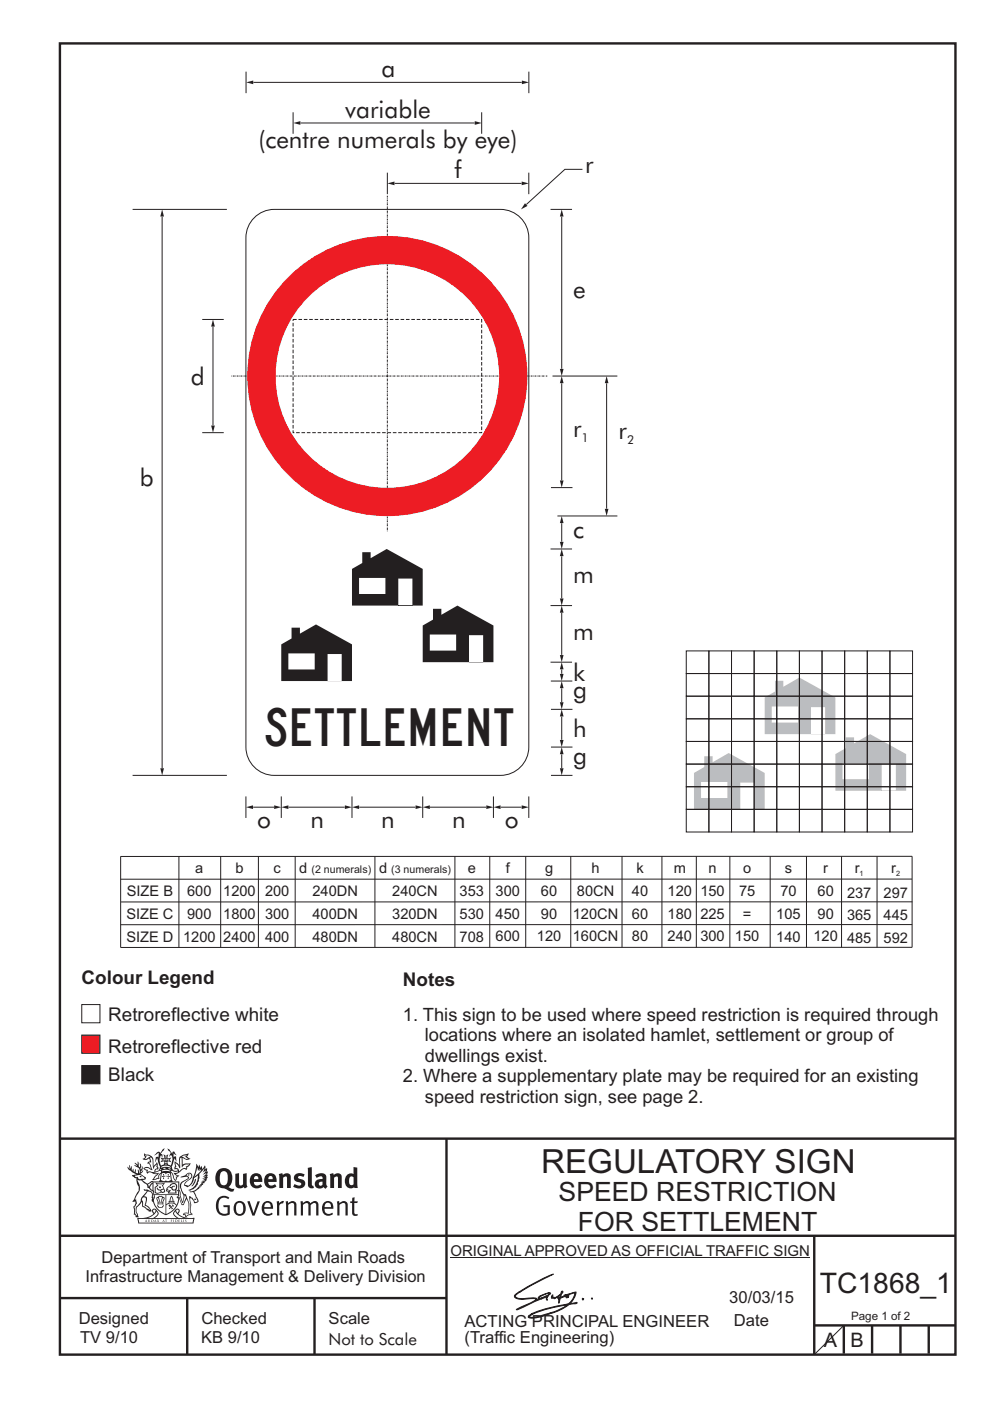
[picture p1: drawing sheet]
<svg xmlns="http://www.w3.org/2000/svg" width="210mm" height="297mm" viewBox="0 0 210 297" stroke-linecap="round" stroke-linejoin="round" font-family="sans-serif">
<g fill="none" stroke="#231f20" stroke-width=".51">
<path d="M12.7 9.2h190v278h-190zM12.7 241.4h190M94.7 241.4v45.8M12.7 262h190M12.7 275.2h82M39.7 275.2v12M66.7 275.2v12M172.7 262.2v25M172.7 281h30M179 281v6M185 281v6M191 281v6"/>
<path d="M197 281v6"/>
</g>
<path d="M95.5 266.7h76.3" fill="none" stroke="#231f20" stroke-width=".21"/>
<path d="M17.3 219.5h3.9v3.8h-3.9z" fill-rule="evenodd" fill="#ed1c24" stroke="#231f20" stroke-width=".21"/>
<path d="M17.3 225.9h3.9v3.9h-3.9z" fill-rule="evenodd" fill="#231f20" stroke="#231f20" stroke-width=".21"/>
<path d="M17.3 213h3.9v3.9h-3.9z" fill-rule="evenodd" fill="#fff" stroke="#231f20" stroke-width=".21"/>
<path d="M53.9 46.2a6 6 0 0 1 4.3-1.8h48a6 6 0 0 1 6 6v108a6 6 0 0 1-6 6h-48a6 6 0 0 1-6-6v-108a6 6 0 0 1 1.7-4.2z" fill="none" stroke="#231f20" stroke-width=".21"/>
<g fill="#231f20">
<path d="M61.8 133.1h1.8v1.3l3.4-2 7.7 4.2v7.8h-15v-7.8l2.1-1.2zM69.5 138.7h3v5.7h-3zM61.2 138.5h5.6v3.4h-5.6z" fill-rule="evenodd"/>
<path d="M76.8 117.1h1.8v1.3l3.4-2 7.7 4.2v7.8h-15v-7.8l2.1-1.2zM84.5 122.7h3v5.7h-3zM76.2 122.5h5.5v3.4h-5.5z" fill-rule="evenodd"/>
<path d="M91.8 129.1h1.8v1.3l3.4-2 7.7 4.2v7.8h-15v-7.8l2.1-1.2zM99.5 134.7h3v5.7h-3zM91.2 134.5h5.6v3.4h-5.6z" fill-rule="evenodd"/>
</g>
<path d="M123.5 35.9h-3.7l-8.2 7.5" fill="none" stroke="#231f20" stroke-width=".21"/>
<path d="M111.4 43.1l.5 .6-1.4 .7z" fill="#231f20"/>
<path d="M63.7 26.1h37" fill="none" stroke="#231f20" stroke-width=".21"/>
<g fill="#231f20">
<path d="M100.7 25.7l1.5 .4-1.5 .4z"/>
<path d="M62.2 26.1l1.5-.4v.8z"/>
</g>
<path d="M62.2 23.8v4.6M102.2 23.8v4.6M116.8 44.4h4.5M119.1 45.9v32.3M117.2 79.7h13.7M116.9 103.4h4.5M118.2 109.4h12.7" fill="none" stroke="#231f20" stroke-width=".21"/>
<path d="M49.1 79.7h67M82.2 112.6v-71.1" fill="none" stroke="#231f20" stroke-width=".21" stroke-dasharray=".1 .2 .4 .1" stroke-linecap="butt"/>
<path d="M62.2 67.7h40v24h-40z" fill="none" stroke="#231f20" stroke-width=".21" stroke-dasharray=".8 .4" stroke-linecap="butt"/>
<g fill="#231f20">
<path d="M119.1 44.4l.4 1.5h-.7z"/>
<path d="M118.8 78.2h.7l-.4 1.5z"/>
</g>
<path d="M119.1 81.3v20.5" fill="none" stroke="#231f20" stroke-width=".21"/>
<g fill="#231f20">
<path d="M119.1 79.7l.4 1.5h-.7z"/>
<path d="M118.8 101.9h.7l-.4 1.5z"/>
</g>
<path d="M128.7 81.3v26.6" fill="none" stroke="#231f20" stroke-width=".21"/>
<g fill="#231f20">
<path d="M128.7 79.7l.4 1.5h-.8z"/>
<path d="M128.3 107.9h.8l-.4 1.5z"/>
</g>
<path d="M53.7 17.5h57" fill="none" stroke="#231f20" stroke-width=".21"/>
<g fill="#231f20">
<path d="M110.7 17.1l1.5 .4-1.5 .4z"/>
<path d="M52.2 17.5l1.5-.4v.8z"/>
</g>
<path d="M52.2 15.2v4.6M112.2 15.2v4.6M116.8 116.4h4.5M119.1 117.9v9M116.8 128.4h4.5M116.8 140.4h4.5M116.8 144.4h4.6" fill="none" stroke="#231f20" stroke-width=".21"/>
<g fill="#231f20">
<path d="M118.8 126.9h.7l-.4 1.5z"/>
<path d="M119.1 116.4l.4 1.5h-.7z"/>
</g>
<path d="M119.1 129.9v9" fill="none" stroke="#231f20" stroke-width=".21"/>
<g fill="#231f20">
<path d="M118.8 138.9h.7l-.4 1.5z"/>
<path d="M119.1 128.4l.4 1.5h-.7z"/>
</g>
<path d="M119.1 145.9v3" fill="none" stroke="#231f20" stroke-width=".21"/>
<g fill="#231f20">
<path d="M118.8 148.9h.7l-.4 1.5z"/>
<path d="M119.1 144.4l.4 1.5h-.7z"/>
</g>
<path d="M119.1 151.9v5" fill="none" stroke="#231f20" stroke-width=".21"/>
<g fill="#231f20">
<path d="M119.1 150.4l.4 1.5h-.7z"/>
<path d="M118.8 156.9h.7l-.4 1.5z"/>
</g>
<path d="M83.7 38.9h26.9M116.9 158.4h4.5" fill="none" stroke="#231f20" stroke-width=".21"/>
<g fill="#231f20">
<path d="M110.6 38.5l1.6 .4-1.6 .4z"/>
<path d="M82.2 38.9l1.5-.4v.8z"/>
</g>
<path d="M82.2 36.6v4.6M112.2 36.6v4.6M119.1 159.9v3" fill="none" stroke="#231f20" stroke-width=".21"/>
<g fill="#231f20">
<path d="M118.8 162.9h.7l-.4 1.5z"/>
<path d="M119.1 158.4l.4 1.5h-.7z"/>
</g>
<path d="M116.9 150.4h4.5M119.1 141.9v1" fill="none" stroke="#231f20" stroke-width=".21"/>
<g fill="#231f20">
<path d="M119.1 140.4l.4 1.5h-.7z"/>
<path d="M118.8 142.9h.7l-.4 1.5z"/>
</g>
<path d="M116.9 164.4h4.5" fill="none" stroke="#231f20" stroke-width=".21"/>
<path d="M58.5 79.7a23.7 23.7 0 0 1 47.4 0 23.7 23.7 0 0 1-47.4 0zM52.5 79.7a29.7 29.7 0 0 0 59.4 0 29.7 29.7 0 0 0-59.4 0z" fill-rule="evenodd" fill="#ed1c24"/>
<path d="M119.1 110.9v4" fill="none" stroke="#231f20" stroke-width=".21"/>
<g fill="#231f20">
<path d="M119.1 109.4l.4 1.5h-.7z"/>
<path d="M118.8 114.9h.7l-.4 1.5z"/>
</g>
<path d="M34.4 45.9v117M112.2 168.9v4.5" fill="none" stroke="#231f20" stroke-width=".21"/>
<g fill="#231f20">
<path d="M34.4 44.4l.4 1.5h-.8z"/>
<path d="M34 162.9h.8l-.4 1.5z"/>
</g>
<path d="M28.1 44.4h20M42.9 67.7h4.6M45.2 69.3v20.9M42.9 91.7h4.6M28.1 164.4h20" fill="none" stroke="#231f20" stroke-width=".21"/>
<g fill="#231f20">
<path d="M45.2 67.7l.4 1.5h-.8z"/>
<path d="M44.8 90.2h.8l-.4 1.5z"/>
</g>
<path d="M53.7 171.1h4.4" fill="none" stroke="#231f20" stroke-width=".21"/>
<g fill="#231f20">
<path d="M58.1 170.7l1.6 .4-1.6 .4z"/>
<path d="M52.2 171.1l1.5-.4v.8z"/>
</g>
<path d="M52.2 168.9v4.5M59.7 168.9v4.5M61.2 171.1h11.9M74.7 168.9v4.5" fill="none" stroke="#231f20" stroke-width=".21"/>
<g fill="#231f20">
<path d="M59.7 171.1l1.5-.4v.8z"/>
<path d="M73.1 170.7l1.6 .4-1.6 .4z"/>
</g>
<path d="M106.2 171.1h4.4" fill="none" stroke="#231f20" stroke-width=".21"/>
<g fill="#231f20">
<path d="M110.6 170.7l1.6 .4-1.6 .4z"/>
<path d="M104.7 171.1l1.5-.4v.8z"/>
</g>
<path d="M89.7 168.9v4.5M91.2 171.1h11.9M104.7 168.9v4.5" fill="none" stroke="#231f20" stroke-width=".21"/>
<g fill="#231f20">
<path d="M89.7 171.1l1.5-.4v.8z"/>
<path d="M103.1 170.7l1.6 .4-1.6 .4z"/>
</g>
<path d="M76.2 171.1h11.9" fill="none" stroke="#231f20" stroke-width=".21"/>
<g fill="#231f20">
<path d="M88.1 170.7l1.6 .4-1.6 .4z"/>
<path d="M74.7 171.1l1.5-.4v.8z"/>
</g>
<g fill="#bbbdc0">
<path d="M149.4 160.3h1.7v1.3l3.5-1.9 7.6 4.2v7.8h-15v-7.8l2.2-1.3zM157 165.9h3v5.8h-3zM148.7 165.8h5.6v3.4h-5.6z" fill-rule="evenodd"/>
<path d="M164.4 144.3h1.7v1.3l3.5-1.9 7.6 4.2v7.8h-15v-7.8l2.2-1.3zM172 149.9h3v5.8h-3zM163.7 149.8h5.6v3.4h-5.6z" fill-rule="evenodd"/>
<path d="M179.4 156.3h1.7v1.3l3.5-1.9 7.6 4.2v7.8h-15v-7.8l2.2-1.3zM187 161.9h3v5.8h-3zM178.7 161.8h5.6v3.4h-5.6z" fill-rule="evenodd"/>
</g>
<g fill="none" stroke="#231f20" stroke-width=".21">
<path d="M145.6 138h4.8v4.8h-4.8zM150.4 138h4.8v4.8h-4.8zM155.2 138h4.8v4.8h-4.8zM160 138h4.8v4.8h-4.8zM164.8 138h4.8v4.8h-4.8zM169.6 138h4.8v4.8h-4.8zM174.4 138h4.8v4.8h-4.8zM179.2 138h4.8v4.8h-4.8zM184 138h4.8v4.8h-4.8zM188.8 138h4.8v4.8h-4.8zM145.6 142.8h4.8v4.8h-4.8zM145.6 147.6h4.8v4.8h-4.8z"/>
<path d="M145.6 152.4h4.8v4.8h-4.8zM145.6 157.2h4.8v4.8h-4.8zM150.4 142.8h4.8v4.8h-4.8zM150.4 147.6h4.8v4.8h-4.8zM150.4 152.4h4.8v4.8h-4.8zM150.4 157.2h4.8v4.8h-4.8zM155.2 142.8h4.8v4.8h-4.8zM155.2 147.6h4.8v4.8h-4.8zM155.2 152.4h4.8v4.8h-4.8zM155.2 157.2h4.8v4.8h-4.8zM160 142.8h4.8v4.8h-4.8zM160 147.6h4.8v4.8h-4.8z"/>
<path d="M160 152.4h4.8v4.8h-4.8zM160 157.2h4.8v4.8h-4.8zM164.8 142.8h4.8v4.8h-4.8zM164.8 147.6h4.8v4.8h-4.8zM164.8 152.4h4.8v4.8h-4.8zM164.8 157.2h4.8v4.8h-4.8zM169.6 142.8h4.8v4.8h-4.8zM169.6 147.6h4.8v4.8h-4.8zM169.6 152.4h4.8v4.8h-4.8zM169.6 157.2h4.8v4.8h-4.8zM174.4 142.8h4.8v4.8h-4.8zM174.4 147.6h4.8v4.8h-4.8z"/>
<path d="M174.4 152.4h4.8v4.8h-4.8zM174.4 157.2h4.8v4.8h-4.8zM179.2 142.8h4.8v4.8h-4.8zM179.2 147.6h4.8v4.8h-4.8zM179.2 152.4h4.8v4.8h-4.8zM179.2 157.2h4.8v4.8h-4.8zM184 142.8h4.8v4.8h-4.8zM184 147.6h4.8v4.8h-4.8zM184 152.4h4.8v4.8h-4.8zM184 157.2h4.8v4.8h-4.8zM188.8 142.8h4.8v4.8h-4.8zM188.8 147.6h4.8v4.8h-4.8z"/>
<path d="M188.8 152.4h4.8v4.8h-4.8zM188.8 157.2h4.8v4.8h-4.8zM145.6 162h4.8v4.8h-4.8zM145.6 166.8h4.8v4.8h-4.8zM145.6 171.6h4.8v4.8h-4.8zM150.4 162h4.8v4.8h-4.8zM150.4 166.8h4.8v4.8h-4.8zM150.4 171.6h4.8v4.8h-4.8zM155.2 162h4.8v4.8h-4.8zM155.2 166.8h4.8v4.8h-4.8zM155.2 171.6h4.8v4.8h-4.8zM160 162h4.8v4.8h-4.8z"/>
<path d="M160 166.8h4.8v4.8h-4.8zM160 171.6h4.8v4.8h-4.8zM164.8 162h4.8v4.8h-4.8zM164.8 166.8h4.8v4.8h-4.8zM164.8 171.6h4.8v4.8h-4.8zM169.6 162h4.8v4.8h-4.8zM169.6 166.8h4.8v4.8h-4.8zM169.6 171.6h4.8v4.8h-4.8zM174.4 162h4.8v4.8h-4.8zM174.4 166.8h4.8v4.8h-4.8zM174.4 171.6h4.8v4.8h-4.8zM179.2 162h4.8v4.8h-4.8z"/>
<path d="M179.2 166.8h4.8v4.8h-4.8zM179.2 171.6h4.8v4.8h-4.8zM184 162h4.8v4.8h-4.8zM184 166.8h4.8v4.8h-4.8zM184 171.6h4.8v4.8h-4.8zM188.8 162h4.8v4.8h-4.8zM188.8 166.8h4.8v4.8h-4.8zM188.8 171.6h4.8v4.8h-4.8zM25.6 181.6v19.3h167.9v-19.3h-167.9M37.9 181.6v19.3M46.8 181.6v19.3M54.8 181.6v19.3"/>
<path d="M62.6 181.6v19.3M79.5 181.6v19.3M96.5 181.6v19.3M103.9 181.6v19.3M111.5 181.6v19.3M121.1 181.6v19.3M131.9 181.6v19.3M140.4 181.6v19.3M147.7 181.6v19.3M154.8 181.6v19.3M163.4 181.6v19.3M171.1 181.6v19.3"/>
<path d="M178.5 181.6v19.3M186 181.6v19.3M193.4 186.4h-167.8M193.5 196l-167.9 .1M193.5 191.2h-167.8"/>
</g>
<g fill="#231f20">
<path d="M47 248.5a2.55 2.55 0 0 0 0 2.7l.3 .1a.81 .81 0 0 0 1-.9v-.6a1.04 1.04 0 0 0-1.1-1.5zM46.3 248.1a1.82 1.82 0 0 1 2.1-.2 1.82 1.82 0 0 1 .9 1.9 2.29 2.29 0 0 1-.8 1.9l.7 .3h.5l-.2 .6a2.87 2.87 0 0 1-2-.7 2.12 2.12 0 0 1-1.7-3.1z" fill-rule="evenodd"/>
<path d="M49.9 248.9l.8-.2v2a.46 .46 0 0 0 .2 .6 .46 .46 0 0 0 .7-.2v-2.2l.7-.2v2.4l.2 .5-.6 .4-.2-.3a1.02 1.02 0 0 1-1.2 .2 1.02 1.02 0 0 1-.6-1.1z" fill-rule="evenodd"/>
<path d="M54 249.5l-.1 .5h.9a.49 .49 0 0 0-.2-.6 .49 .49 0 0 0-.6 .1zM53.4 249.2a1.34 1.34 0 0 1 1.6-.3 1.34 1.34 0 0 1 .6 1.5v.2h-1.7a.77 .77 0 0 0 .5 .8 .77 .77 0 0 0 .9-.3l.3 .4a1.59 1.59 0 0 1-2.1 .2 1.59 1.59 0 0 1-.4-2z" fill-rule="evenodd"/>
<path d="M57 249.5l-.1 .5h.9a.49 .49 0 0 0-.2-.6 .49 .49 0 0 0-.6 .1zM56.4 249.2a1.34 1.34 0 0 1 1.6-.3 1.34 1.34 0 0 1 .7 1.5v.2h-1.8a.77 .77 0 0 0 .5 .8 .77 .77 0 0 0 .9-.3l.3 .4a1.59 1.59 0 0 1-2 .2 1.59 1.59 0 0 1-.5-2z" fill-rule="evenodd"/>
<path d="M59.1 248.9l.8-.2 .1 .4a.95 .95 0 0 1 1-.3 .95 .95 0 0 1 .7 .8v2.3h-.8v-2.3a.46 .46 0 0 0-.8 .1v2.2h-.9z" fill-rule="evenodd"/>
<path d="M62.5 249.1a1.75 1.75 0 0 1 2.1-.1l-.2 .5-.6-.2a.43 .43 0 0 0-.6 .3l.4 .3a1.04 1.04 0 0 1 1.2 1.2 1.04 1.04 0 0 1-1.4 .9l-1.2-.4 .3-.6 1 .4 .4-.4a.88 .88 0 0 0-1-.5l-.4-.2-.1-.4z" fill-rule="evenodd"/>
<path d="M65.3 247.6l.8-.2 .1 3.8 .2 .2 .2 .5a.88 .88 0 0 1-1-.1 .88 .88 0 0 1-.3-1z" fill-rule="evenodd"/>
<path d="M67.8 250.6a.43 .43 0 0 0-.1 .7 .43 .43 0 0 0 .7-.1v-.7zM66.8 249.2a1.7 1.7 0 0 1 2.4 .1v1.8l.3 .4-.4 .5-.5-.3a1.03 1.03 0 0 1-1.7-.2 1.03 1.03 0 0 1 .8-1.5h.7v-.4a.8 .8 0 0 0-1.2 .1z" fill-rule="evenodd"/>
<path d="M69.9 248.9l.8-.2 .1 .4a.95 .95 0 0 1 1-.3 .95 .95 0 0 1 .7 .8v2.3h-.8v-2.3a.46 .46 0 0 0-.8 .1v2.2h-.8z" fill-rule="evenodd"/>
<path d="M74.3 249.5a1.48 1.48 0 0 0 0 1.7l.4 .1 .3-.2v-1.5l-.3-.2zM75 247.4l.8 .2 .1 4.3h-.7l-.1-.2a1.26 1.26 0 0 1-1.4 0 1.26 1.26 0 0 1-.6-1.3 1.29 1.29 0 0 1 .5-1.3 1.29 1.29 0 0 1 1.4-.2z" fill-rule="evenodd"/>
<path d="M46.4 253.9a1.72 1.72 0 0 1 2.2 0l-.2 .3a1.24 1.24 0 0 0-1.4-.1 1.24 1.24 0 0 0-.7 1.3 1.49 1.49 0 0 0 1.3 2l.7-.2v-1.3h-.9l-.1-.4h1.4v2a1.93 1.93 0 0 1-2.2-.1 1.93 1.93 0 0 1-.7-2.2l.2-.7z" fill-rule="evenodd"/>
<path d="M50.3 255.2a1.65 1.65 0 0 0 .3 2.2 .99 .99 0 0 0 1-1.5 .78 .78 0 0 0-.4-.8 .78 .78 0 0 0-.9 .1zM50 254.9a1.33 1.33 0 0 1 1.6-.1 1.33 1.33 0 0 1 .5 1.5 1.31 1.31 0 0 1-1.3 1.5 1.31 1.31 0 0 1-1.3-1.6l.1-.5z" fill-rule="evenodd"/>
<path d="M52.5 254.7l.4-.1 .9 2.6 .8-2.5h.5l-1.1 3h-.5z" fill-rule="evenodd"/>
<path d="M56.2 255.2l-.2 .7h1.4a.7 .7 0 0 0-.3-.8 .7 .7 0 0 0-.9 .1zM55.9 255a1.22 1.22 0 0 1 1.5-.2 1.22 1.22 0 0 1 .5 1.5h-1.9a.93 .93 0 0 0 .5 1 .93 .93 0 0 0 1.2-.2l.1 .3a1.43 1.43 0 0 1-1.7 .1 1.43 1.43 0 0 1-.6-1.7z" fill-rule="evenodd"/>
<path d="M58.7 254.8l.4-.2 .1 .5 .4-.3 .6-.2-.2 .6a.66 .66 0 0 0-.8 .6v1.9h-.4z" fill-rule="evenodd"/>
<path d="M60.6 254.8l.4-.2 .1 .5a.94 .94 0 0 1 1-.4 .94 .94 0 0 1 .8 .7v2.3h-.5l-.1-2.5a.81 .81 0 0 0-1.2 .3v2.2h-.4z" fill-rule="evenodd"/>
<path d="M63.7 254.7l.5-.1 .1 .5 .4-.3a.78 .78 0 0 1 1.1 .3 .9 .9 0 0 1 1-.5 .9 .9 0 0 1 .7 .8v2.3h-.4l-.1-2.5a.67 .67 0 0 0-1.1 .3v2.2h-.5v-2.4l-.4-.2-.7 .4v2.2h-.5z" fill-rule="evenodd"/>
<path d="M69 255.2l-.2 .7h1.4a.7 .7 0 0 0-.3-.8 .7 .7 0 0 0-.9 .1zM68.7 255a1.22 1.22 0 0 1 1.5-.2 1.22 1.22 0 0 1 .5 1.5h-1.9a.93 .93 0 0 0 .5 1 .93 .93 0 0 0 1.2-.2l.1 .3a1.44 1.44 0 0 1-1.7 .1 1.44 1.44 0 0 1-.6-1.7z" fill-rule="evenodd"/>
<path d="M71.4 254.8l.5-.2 .1 .5a.94 .94 0 0 1 1-.4 .94 .94 0 0 1 .7 .7v2.3h-.4l-.1-2.5a.81 .81 0 0 0-1.2 .3v2.2h-.5z" fill-rule="evenodd"/>
<path d="M74.7 254l.5-.2v.9h.7l-.1 .4h-.7l.1 2.2 .1 .1h.5l.1 .3a.75 .75 0 0 1-1.2-.6v-2h-.4v-.4h.4z" fill-rule="evenodd"/>
<path d="M30.8 244.9l1.1 .3-.9 .5h-.4l.5-.5zM31.8 245.5l.2-.1a2.44 2.44 0 0 1 .4 2l.1 .4 .7-1-.1 .6 .3 .3a.57 .57 0 0 0-.6 .8l-1-.2-.5 .2 .1-.5-.7-.2 .6-.2 1 .5 .1-.1-.6-1.3-.2-.1 .5-.1zM30.7 244.5l-.2 .4 .3 .4-.6 .4a1.04 1.04 0 0 0 1.4-.1l.2 .7h-.4l-.2 .4a.94 .94 0 0 1 .9 1.1l-.2-.1a1.16 1.16 0 0 0-1.5-.1l.3 .4 .4 .2 .1 .5 .2 .2v-.2a.94 .94 0 0 1 1.1 .2h.9l-1.2 1.2a1.13 1.13 0 0 0 1.2-.2l.4-.1-.1-.4 .5-.7a.83 .83 0 0 0-.6 1.1l-.3-.1-.7 .3 1.1-1.4-.5 .2-.5-.1 1.3-.5-.2-.2-.8 .4v-.3l.2-.2 .3 .1 .1-.3-.2-.4v-.6l-.2-.3-.6 .9v-.7a1.42 1.42 0 0 0-1.7-1.8z" fill-rule="evenodd"/>
<path d="M38.5 245.3l.5-.3 .7-.1-.6 .3 .8 .5h-.3zM38.3 245.5h.2l.1 2a1.69 1.69 0 0 1 1.5-.7l-.7 .5 .1 .5a1.1 1.1 0 0 0-1.5 .6l-.1-.5-.2-.2h-.5l.2-.4-.2-.7a1.42 1.42 0 0 1 .8 1.1l.2-.1zM37.1 246.2l.1 1-.2 .3v.5l.6-.1 .1 .2a.96 .96 0 0 1-1.1-.1l-.1 .1a1.06 1.06 0 0 0 1.3 .2v.1a.72 .72 0 0 1-1 .2l.3 .5 .6 .3-.4 .1-.1 .7-.3-.4-.3-1.1-.4-.4 .4 .9a1.54 1.54 0 0 0 .6 1.2l.2-.3a.58 .58 0 0 1 .5-.7l.1-.2h-.3l-.4-.3 .9-.5a.93 .93 0 0 1 1.1-.5l.1 .2 .2-.1 .1-.5a.99 .99 0 0 0 .7-.9l-1.3 .1-.4 .3v-1.5l.9 .4 .8-.3h-.3l-.5-.4 .4-.7-.7 .2a1.46 1.46 0 0 0-1.3 2.1v.4l-.2-.4z" fill-rule="evenodd"/>
<path d="M35.6 248.9l.2 .1-.1 .4h.3l-.3 .1v.5l-.1-.6h-.3l.3-.1z" fill-rule="evenodd"/>
<path d="M34.6 248.9l.2 .1-.1 .3 .4 .1h-.4v.6l-.1-.5-.3-.1h.3z" fill-rule="evenodd"/>
<path d="M34.3 248.8a.57 .57 0 0 1 .9 .2 .57 .57 0 0 1 .9-.2l.2 1.4-.2 .1a.57 .57 0 0 1-.9-.1 .69 .69 0 0 1-1.1 0zM34.2 248.1l-.3 2.1-.2 .4h2.9l-.1-.4-.3-2.1h-.2v.3l-.8-.1-.9 .1 .1-.3z" fill-rule="evenodd"/>
<path d="M34.2 252.4a.3 .3 0 0 0 .6 0 .3 .3 0 0 0-.6 0zM33.3 251l.3 .3-.3 .3a.79 .79 0 0 0 0 1.3l.8-.2-.1-.3a.55 .55 0 0 1-.7-.6h.1l.1 .3 .4 .1 .8-.2-.4-.7 .4-.3-.7 .1zM33 250.7l1.1 .2 .9-.2-.4 .7 .4 1.1a.56 .56 0 0 1-.8 .3l-.2 .1a.73 .73 0 0 1-.9 .1 .73 .73 0 0 1-.3-.9v-.4l.5-.4z" fill-rule="evenodd"/>
<path d="M35.6 251.9l.7-.5a.58 .58 0 0 1 1-.1 .58 .58 0 0 1-.5 .9l-.2-.3a.43 .43 0 0 1 .6-.3v-.1a.57 .57 0 0 0-.8 .2l-.2-.1-.3 .2 .4 .1a.55 .55 0 0 0 .9 .5v.5h-1.3l.3-.4-.1-.2-.6 .1 .2-.2-.2-.1zM35.4 251.8l-.1 .2a.39 .39 0 0 0 .2 .7l.3-.1-.2 .5h1.9l-.1-.8a.86 .86 0 0 0-.1-1.4 .86 .86 0 0 0-1.3 .4z" fill-rule="evenodd"/>
<path d="M36 254.8h.8v.2h-.8zM36.4 253.8l.2 .8h-.4zM36.4 253.5l-.3 .5-.1 .6h-.2v.4l-.7 .4 .1 .2a1.48 1.48 0 0 1 2.2 .1l.2-.1-.6-.5v-.5h-.2l-.1-.6z" fill-rule="evenodd"/>
<path d="M35.8 255.4l.3 .1 .2 .3 .3-.2-.2-.2a.38 .38 0 0 1 .4 .5l-.1-.2-.3 .3 .3 .2-.3 .2-.1-.3-.4 .3-.1-.2 .4-.3-.2-.1-.1 .1z" fill-rule="evenodd"/>
<path d="M34.5 254h.2v.2l-.3 .6h-.1zM33.6 255.3h.9v.2a.55 .55 0 0 1-.8 .4v-.2h-.2zM33.4 254h.2l.2 .8h-.2zM33.6 255h.8l.1 .1-.8 .1zM33.8 253.7h.5l-.2 1.1h-.2zM33.3 253.8l-.1 .3 .3 1.2a.48 .48 0 0 0-.1 .5 .48 .48 0 0 0 .4 .3l.6-.1a.49 .49 0 0 0 .2-.7l.3-1.2-.1-.3a1.42 1.42 0 0 0-1.5 0z" fill-rule="evenodd"/>
<path d="M33.6 251.6h.5l.1 .3h-.4z" fill-rule="evenodd"/>
<path d="M41.3 250.1l.3-.2-.2 .9-.6 .7h-.2l.5-.7z" fill-rule="evenodd"/>
<path d="M39.7 249l.3-.2 .5 .2a.88 .88 0 0 1-.6 1.1 1.22 1.22 0 0 0-.8 1.3l.5 .2a.72 .72 0 0 0 .9-.4l.5-.8 .2-.6 .8-.6v.3a2.85 2.85 0 0 1-2 2.8l.1 .1a2.13 2.13 0 0 0 1.9-1.5l-.1-.2a2.01 2.01 0 0 0 .3-1.8l1.2-1.3-.4 1 .7-.5-.7 1 .8-.4-.8 .8 .7-.1-.9 .5 .8-.1-.8 .4h.7l-.8 .3 .3 .2h-.4l.2 .4-.4-.1 .2 .3h-.4l.1 .3h-.1a2.16 2.16 0 0 1-2 1l.1 .2h.4a.76 .76 0 0 1 .7 .7l.5 1.2-.6 .2a1.45 1.45 0 0 0-1.2-1.3l.3 1.8-.1 1.9 .4 .2a1.07 1.07 0 0 0-1.2 .4v-.3l-.5-.2a.87 .87 0 0 1 1-.1l.1-.7a4.4 4.4 0 0 0-.6-3.1l-.1-.3h-.2a2.16 2.16 0 0 1-.7-2.2l.3-.3 1.2-.8a.55 .55 0 0 0-.4-.7zM37.8 252.4a.76 .76 0 0 1 .3 1.1l.6 1.6 .4-1.7 .2 .1a.61 .61 0 0 1-.1 .9l-.3 .9h-.2l-.7-1.6-.3 .1a1.18 1.18 0 0 0 .1-1.4zM41.8 247.5l.2 .8 .3-.6v.6l.3-.5a1.9 1.9 0 0 1-1.1 1.4l-.3 .3zM38.2 249.6l1.4-.1 .2 .1v.3l-.5 .3a1.26 1.26 0 0 0-1 1.9l.2 .7a1.84 1.84 0 0 1 .2 2l-.4-1.3a.96 .96 0 0 0-.4-1.3l-.4 .3a.78 .78 0 0 1-.1 1.3l.2 .2h.4l.4 1.1a.38 .38 0 0 0 .2 .4 .38 .38 0 0 0 .4-.1l.6-1.2a2.94 2.94 0 0 1 .3 2.5v.5l-.8-.1-.3 .4v.2l.4-.1 .1 .4 .2 .1a1.02 1.02 0 0 1 1.3-.5l-.1-.4-.3-.1 .2-1.7-.3-1.4 .1 .1a1.14 1.14 0 0 1 .7 .9 .63 .63 0 0 0 .9-.2 .63 .63 0 0 0-.2-.8l-.6-1.3 .9-.6 .2-.3 .2-.1v-.2h.3l-.1-.3h.4l-.1-.3 .5-.1-.2-.2 .5-.4 .1-.2-.3 .1 .5-.6-.3 .1 .3-.6-.4 .1 .4-.5v-.3l-.3 .2 .1-.6v-.3l-.4 .3-.1-.8-.5 .8-.2-.7-.2 .5-.3-.8-.1 .6-.5-.8-.1 1.4-.7 1.9a1.81 1.81 0 0 1-.9 1.4l-.6-.2a1.75 1.75 0 0 1 1.1-1.2 .75 .75 0 0 0 .1-1.3 .75 .75 0 0 0-1.2 .5z" fill-rule="evenodd"/>
<path d="M41.2 254.2l.3-.1 .1 .3h-.4z" fill-rule="evenodd"/>
<path d="M29.4 258.4h11.6l-.2 .8h-11.3zM31.3 258.2l.5-.1a2.48 2.48 0 0 0 1.4-1.3l.2 .6-.5 .5-.4 .3zM32.5 256.6l.3-.2 .2 .2-.3 .6zM37.2 256.8a2.65 2.65 0 0 0 1.8 1.4h-1.1l-.5-.3-.5-.5zM37.4 256.6l.2-.2 .3 .2-.3 .6zM29.2 258.2l.1 1.2h11.7l.3-1.1-.2-.1a4.1 4.1 0 0 1-3.3-.9l.3-.4-.1-.5a1.06 1.06 0 0 0-1.3 .9l.2 .4 .6 .5h-4.7l.3-.1a.84 .84 0 0 0 .6-.7 .84 .84 0 0 0-.5-.9l-.3-.2-.5 .1-.1 .5 .3 .4a4.2 4.2 0 0 1-3.4 .9z" fill-rule="evenodd"/>
<path d="M31 258.7l.1 .2h-.2zM31 258.6l-.3 .5 .4-.1 .2 .1z" fill-rule="evenodd"/>
<path d="M31.3 258.6h.2v.4a.25 .25 0 0 0 .3-.1 .25 .25 0 0 0-.1-.3h.1a.29 .29 0 0 1 0 .4 .29 .29 0 0 1-.4 0 .29 .29 0 0 1 0-.4z" fill-rule="evenodd"/>
<path d="M32.2 258.6a.22 .22 0 0 1 .3 .2 .22 .22 0 0 1-.3 .2zM32 258.6v.5a.33 .33 0 0 0 .5-.1 .33 .33 0 0 0 0-.4 .33 .33 0 0 0-.5 0z" fill-rule="evenodd"/>
<path d="M32.9 258.7l.1 .2h-.2zM32.9 258.6l-.2 .5 .3-.1 .2 .1z" fill-rule="evenodd"/>
<path d="M33.3 258.6h.2v.2l.3-.2-.2 .2 .2 .3-.3-.2-.1 .2h-.1l.2-.3z" fill-rule="evenodd"/>
<path d="M34.7 258.7l.1 .2h-.2zM34.7 258.6l-.3 .5 .4-.1 .2 .1z" fill-rule="evenodd"/>
<path d="M35 258.6h.4h-.1v.5h-.2l.1-.5z" fill-rule="evenodd"/>
<path d="M36.2 258.6h.3h-.2v.2h.2h-.2l.1 .3h-.2z" fill-rule="evenodd"/>
<path d="M36.7 258.6h.2v.5h-.2z" fill-rule="evenodd"/>
<path d="M37.3 258.6a.22 .22 0 0 1 .3 .2 .22 .22 0 0 1-.3 .2zM37.1 258.6v.5a.33 .33 0 0 0 .5-.1 .33 .33 0 0 0 0-.4 .33 .33 0 0 0-.5 0z" fill-rule="evenodd"/>
<path d="M37.8 258.6h.3h-.1v.2h.1h-.1v.2l.1 .1h-.3z" fill-rule="evenodd"/>
<path d="M38.3 258.6h.3l-.1 .4 .2 .1h-.4z" fill-rule="evenodd"/>
<path d="M38.9 258.6h.2v.5h-.2z" fill-rule="evenodd"/>
<path d="M39.3 258.6h.2l-.2 .1 .2 .2-.1 .2h-.1v-.2l.2 .1z" fill-rule="evenodd"/>
<path d="M34.2 247.4a1.51 1.51 0 0 1 2 .2 2.67 2.67 0 0 0-2.1 0zM35.7 247.6l.4 .2 .1 .2-.4-.1zM34.6 247.7l.4-.1 .2 .2h-.4zM34 247.9l.3 .1-.3 .1zM34.9 246.9l.3-.2 .2 .2zM34.9 245.7h.2v.4h-.2zM35 245.1l.2 .2 .2-.2-.1 .4h-.2zM35.1 246.3h.2l.1 .4-.2-.2-.2 .2zM35.3 245.7h.2v.4h-.2zM34.4 245.7l.3 .1v.2l-.3 .1 .2-.2zM35.7 245.8l.3-.1-.2 .2 .2 .2-.4-.1zM32.7 244.9l1-.5-.1 1-.2-.1-.4 .1-.2 1.1 .5-1 .2 .9a1.84 1.84 0 0 1 .3 1.7l.4 .1a2.48 2.48 0 0 1 2.2 .1l.2-.3-.2-.7 .7-1.7 .4 .6-.2-1-.2-.1-.2 .3v-.9l.6 .4-.6-.7h-.3l-.1 .4-.5-.8-.5-.3 .2 .4 .5 .6-.4 .7 .4-.3a2.06 2.06 0 0 1 0 2.2l-.6-.2-.1-.6 .1-.1 .8 .2-.4-.5 .4-.5-.7 .2-.2-.2 .2-.7-.5 .4-.5-.4 .2 .7-.2 .2-.7-.2 .4 .5-.4 .5 .7-.2 .2 .1-.2 .6-.5 .2a2.02 2.02 0 0 1 0-2.2l.3 .5-.1-.6-.3-.1 .8-1.2-.5 .3-.4 .7-.2-.3a.8 .8 0 0 0-.8 .5z" fill-rule="evenodd"/>
<path d="M29.2 250.1l.3 .2a.61 .61 0 0 1 .8 .3l.3 .2a.8 .8 0 0 1 .6 1l.4 .1 .5 .6a1 1 0 0 1 .5 1l-.1 .7v-.5h-.1a.96 .96 0 0 0-.8-1.3l-.3-.2h-.6l-.1-.1-.2 .1 .2 .3h.5l-1.1 1.4-.2 .9-.4 .6a1.33 1.33 0 0 0-.5 1.8l.2 .5a1.26 1.26 0 0 1-.5-1.4l-.1-.4a1.56 1.56 0 0 0 .4-1.7l-.3 .2 .2-.5a3.2 3.2 0 0 0 .7-3zM30.4 253.9h.4a2.06 2.06 0 0 1-.1 1.6l.7 .5 .4 .5-.6-.2-.8-.6-.1-.9a.51 .51 0 0 1 .1-.9zM28.6 249.3a1.52 1.52 0 0 1 2.1 .6l-1.1 .1-.2-.1-.2-.4-.4 .1zM27.5 247v.8l-.3-.4-.2 .1a3.1 3.1 0 0 0 2 1.5l-1 .1 .5 .6 .5 .1v1.1a1.84 1.84 0 0 1-.2 2.5l-.4 .9-.4 .4 .3 .1 .4-.1 .1 .4-.2 .5-.3 .2 .1 1.8 .2-.1 .2 .6h.2l.4-.1-.1-.5a1.3 1.3 0 0 1-.1-1.6l.8-1.1 .2 1.1 .6 .2 .4 .6 .2-.2 .2 .4 .5-.1a1.85 1.85 0 0 0-1.2-1.3l.1-.3a1.39 1.39 0 0 0 0-1.5h-.5l.5-.6a.66 .66 0 0 1 .9-.4 .66 .66 0 0 1 .3 .9l-.1 .4h.2v.1l-.2 .3 .2 .5 .2-.3a2.24 2.24 0 0 0 .1-2.2 .73 .73 0 0 1-.7-.6 .73 .73 0 0 1 .5-.8l.1-.2a.94 .94 0 0 0-.9 .8 .48 .48 0 0 1-.1-.5 .48 .48 0 0 1 .5-.3l.5-.3a.51 .51 0 0 0-.8 .2l-.5 .3-1-.8 .6-.1 .1-.5-1.1-.7 .5-.4v-.4l-.5 .5 .1-.2a.69 .69 0 0 0 .2-1.1v.5l-.3 .2 .1-1.1-.3-.2 .1 .6-.1 .2-.4-1.2v.6l-.7-.3 .6 .6-.6-.2 .2 .3a1 1 0 0 1 .8 1.5l-.2-.8v.8l-.5-.2-.1-.7-.2 .6-.2-.1v-.6l-.2 .4-.2-.2 .1-.7-.2 .5z" fill-rule="evenodd"/>
<path d="M29.5 249.5l.3-.2 .3 .3z" fill-rule="evenodd"/>
<path d="M32.4 250.5h5.6v2l-.2-.1v-1.7h-5.2v2.5h5.2v-.8l.1 .2-.1 1.1v-.3h-2.5v4a4.1 4.1 0 0 0 2.6-3.6l.1-.1a4 4 0 0 1-2.8 3.9 4.2 4.2 0 0 1-2.8-4.7l.1 1.3 .1-.1a3.8 3.8 0 0 0 2.5 3.3v-4h-2.5l-.2-.9z" fill-rule="evenodd"/>
<circle cx="40" cy="249.1" r=".17"/>
</g>
<path d="M125.4 275.3l.2 .2v-.3zM123.5 275.3l.2 .3 .1-.2zM120.4 274.7l.1 .3 .1-.4zM120 274.5h.2l-.1 .7 .4-.2h-.3v-.1l.5-.4v-.1zM113 278.5l-.2 .2a28.4 28.4 0 0 1 7.5-2 11.7 11.7 0 0 1-3.6 1.7l-.2 .1a12.2 12.2 0 0 0 4.4-2l.8-.1a.43 .43 0 0 0 .7-.2l-1.5 .2a4.4 4.4 0 0 0 1.3-2.5l-1.5 .5 1.3-.3a2.83 2.83 0 0 1-2 2.5 28.1 28.1 0 0 0-7 1.9zM118.6 275.3v.2zM119.2 273.9v.2zM117.2 274.5l-.1 .2-.1 .6a.33 .33 0 0 1 .5 .1l1.3-.8-.1 .5h-.4l.2 .5v.7l.4-1.1 .3-.1-.3-.1 .1-.2 .4-.8v-.3l-.3 .1a1.84 1.84 0 0 1-1.5 1.4l-.2-.2-.3 .1zM119.1 275l1-.2 .1-.3-.6 .1 .1 .2zM112.6 278.6l-.1 .4 .5-.5zM112.1 278.9l-.1 .4a7.1 7.1 0 0 0 4.6-.8h-.1h.2l-.1-.1a10.4 10.4 0 0 1-4.3 .9l.2-.5zM109.3 274.5l-.2 .3 .2 .4a3.9 3.9 0 0 0 3 .2h1.4a5.8 5.8 0 0 1-2.9 1.6l-1.3 .7h.4l5-2.3-.1-.1-.5-.1 .7-.5 1.3-.5-1.9 .6-.2 .3 .1 .3-.6 .3 .2-.4-.5-.1-2 .1a2.18 2.18 0 0 1-2.1-.5l.9-.9zM110.1 273.9l.2 .1 2.4-1.5 4.7-2.4-2.8 1.3zM114.7 275.3l.2 .1 1.1-.4 .8-.8-.5-.1 .3 .2-.3 .3zM116 274.9l-.1 .2a.32 .32 0 0 0-.1 .3 .32 .32 0 0 0 .3 .2z" fill-rule="evenodd" fill="#231f20" stroke="#231f20" stroke-width=".21"/>
<path d="M179 281l-6.3 6.2" fill="none" stroke="#231f20" stroke-width=".21"/>
<text font-size="8" fill="#231f20" x="56.4" y="158.2">SETTLEMENT</text>
<text font-size="7" fill="#231f20" x="114.8" y="248.8">REGULATORY SIGN</text>
<text font-size="6" fill="#231f20" x="173.9" y="274.2">TC1868_1</text>
<g font-size="5.6" fill="#231f20">
<text x="118.5" y="254.6">SPEED RESTRICTION</text>
<text x="122.6" y="260.9">FOR SETTLEMENT</text>
</g>
<g font-size="5.2" fill="#231f20">
<text x="80.9" y="16.4">a</text>
<text x="73.2" y="25">variable</text>
<text x="54.8" y="31.4">(centre numerals by eye)</text>
<text x="96.4" y="37.8">f</text>
<text x="124.1" y="36.6">r</text>
<text x="121.6" y="63.2">e</text>
<text x="40.4" y="81.6">d</text>
<text x="121.6" y="92.7">r</text>
<text x="131.2" y="93.1">r</text>
<text x="29.7" y="103">b</text>
<text x="121.6" y="114">c</text>
<text x="121.6" y="123.6">m</text>
<text x="121.6" y="135.6">m</text>
<text x="121.6" y="144.4">k</text>
<text x="121.6" y="148">g</text>
<text x="121.6" y="156.2">h</text>
<text x="121.6" y="162">g</text>
<text x="54.5" y="175.6">o</text>
<text x="65.9" y="175.6">n</text>
<text x="80.9" y="175.6">n</text>
<text x="95.9" y="175.6">n</text>
<text x="107" y="175.6">o</text>
</g>
<g font-size="4.2" fill="#231f20">
<text x="174.7" y="285.6">A</text>
<text x="180.4" y="285.6">B</text>
</g>
<g font-size="4" fill="#231f20">
<text x="17.3" y="208.6">Colour Legend</text>
<text x="85.5" y="208.9">Notes</text>
<text x="23" y="216.6">Retroreflective white</text>
<text x="23" y="223.2">Retroreflective red</text>
<text x="23" y="229.3">Black</text>
</g>
<g font-size="3.9" fill="#231f20">
<text x="85.5" y="216.4">1. This sign to be used where speed restriction is required through</text>
<text x="90.1" y="220.7">locations where an isolated hamlet, settlement or group of</text>
<text x="90.1" y="225.1">dwellings exist.</text>
<text x="85.5" y="229.4">2. Where a supplementary plate may be required for an existing</text>
<text x="90.1" y="233.8">speed restriction sign, see page 2.</text>
</g>
<g font-size="3.5" fill="#231f20">
<text x="21.5" y="267.8">Department of Transport and Main Roads</text>
<text x="18.1" y="271.8">Infrastructure Management &amp; Delivery Division</text>
<text x="16.7" y="280.7">Designed</text>
<text x="42.7" y="280.7">Checked</text>
<text x="69.7" y="280.7">Scale</text>
<text x="98.5" y="281.4">ACTING PRINCIPAL ENGINEER</text>
<text x="154.7" y="276.2">30/03/15</text>
<text x="155.7" y="281.2">Date</text>
<text x="17" y="284.8">TV 9/10</text>
<text x="42.7" y="284.8">KB 9/10</text>
<text x="69.7" y="285.2">Not to Scale</text>
<text x="98.5" y="284.8">(Traffic Engineering)</text>
</g>
<text font-size="3.2" fill="#231f20" x="95.5" y="266.3">ORIGINAL APPROVED AS OFFICIAL TRAFFIC SIGN</text>
<g font-size="3.1" fill="#231f20">
<text x="41.4" y="185.2">a</text>
<text x="49.9" y="185.2">b</text>
<text x="58" y="185.2">c</text>
<text x="63.5" y="185.2">d</text>
<text x="80.4" y="185.2">d</text>
<text x="99.2" y="185.2">e</text>
<text x="107.3" y="185.1">f</text>
<text x="115.6" y="185.1">g</text>
<text x="125.5" y="185.1">h</text>
<text x="135" y="185.1">k</text>
<text x="142.9" y="185.1">m</text>
<text x="150.3" y="185.1">n</text>
<text x="157.6" y="185.1">o</text>
<text x="166.5" y="185.2">s</text>
<text x="174.6" y="185.1">r</text>
<text x="181.3" y="185.1">r</text>
<text x="189.1" y="185.1">r</text>
<text x="26.9" y="190.1">SIZE B</text>
<text x="39.7" y="190">600</text>
<text x="47.3" y="190">1200</text>
<text x="56.2" y="190">200</text>
<text x="66.3" y="190">240DN</text>
<text x="83.2" y="190">240CN</text>
<text x="97.5" y="190">353</text>
<text x="105.1" y="189.9">300</text>
<text x="114.7" y="189.9">60</text>
<text x="122.4" y="189.9">80CN</text>
<text x="134" y="189.9">40</text>
<text x="141.6" y="189.9">120</text>
<text x="148.5" y="189.9">150</text>
<text x="156.7" y="189.9">75</text>
<text x="165.5" y="190">70</text>
<text x="173.4" y="189.9">60</text>
<text x="179.7" y="190.3">237</text>
<text x="187.4" y="190.3">297</text>
<text x="26.8" y="194.9">SIZE C</text>
<text x="39.7" y="194.8">900</text>
<text x="47.3" y="194.8">1800</text>
<text x="56.2" y="194.8">300</text>
<text x="66.3" y="194.8">400DN</text>
<text x="83.2" y="194.8">320DN</text>
<text x="97.5" y="194.8">530</text>
<text x="105.1" y="194.8">450</text>
<text x="114.7" y="194.8">90</text>
<text x="121.5" y="194.8">120CN</text>
<text x="134" y="194.8">60</text>
<text x="141.6" y="194.8">180</text>
<text x="148.5" y="194.8">225</text>
<text x="157.6" y="194.8">=</text>
<text x="164.7" y="194.8">105</text>
<text x="173.4" y="194.8">90</text>
<text x="179.7" y="195.2">365</text>
<text x="187.4" y="195.2">445</text>
<text x="26.8" y="199.7">SIZE D</text>
<text x="38.8" y="199.6">1200</text>
<text x="47.3" y="199.6">2400</text>
<text x="56.2" y="199.6">400</text>
<text x="66.3" y="199.6">480DN</text>
<text x="83.2" y="199.6">480CN</text>
<text x="97.5" y="199.6">708</text>
<text x="105.1" y="199.6">600</text>
<text x="113.9" y="199.6">120</text>
<text x="121.5" y="199.6">160CN</text>
<text x="134" y="199.6">80</text>
<text x="141.6" y="199.6">240</text>
<text x="148.5" y="199.6">300</text>
<text x="155.9" y="199.6">150</text>
<text x="164.7" y="199.6">140</text>
<text x="172.5" y="199.6">120</text>
<text x="179.7" y="200">485</text>
<text x="187.4" y="200">592</text>
</g>
<g font-size="2.6" fill="#231f20">
<text x="123.4" y="93.8">1</text>
<text x="133" y="94.1">2</text>
</g>
<text font-size="2.5" fill="#231f20" x="180.5" y="279.8">Page 1 of 2</text>
<g font-size="2.3" fill="#231f20">
<text x="66.1" y="185.2">(2 numerals)</text>
<text x="83" y="185.2">(3 numerals)</text>
</g>
<g font-size="1.6" fill="#231f20">
<text x="182.3" y="185.7">1</text>
<text x="190.1" y="185.7">2</text>
</g>
</svg>
